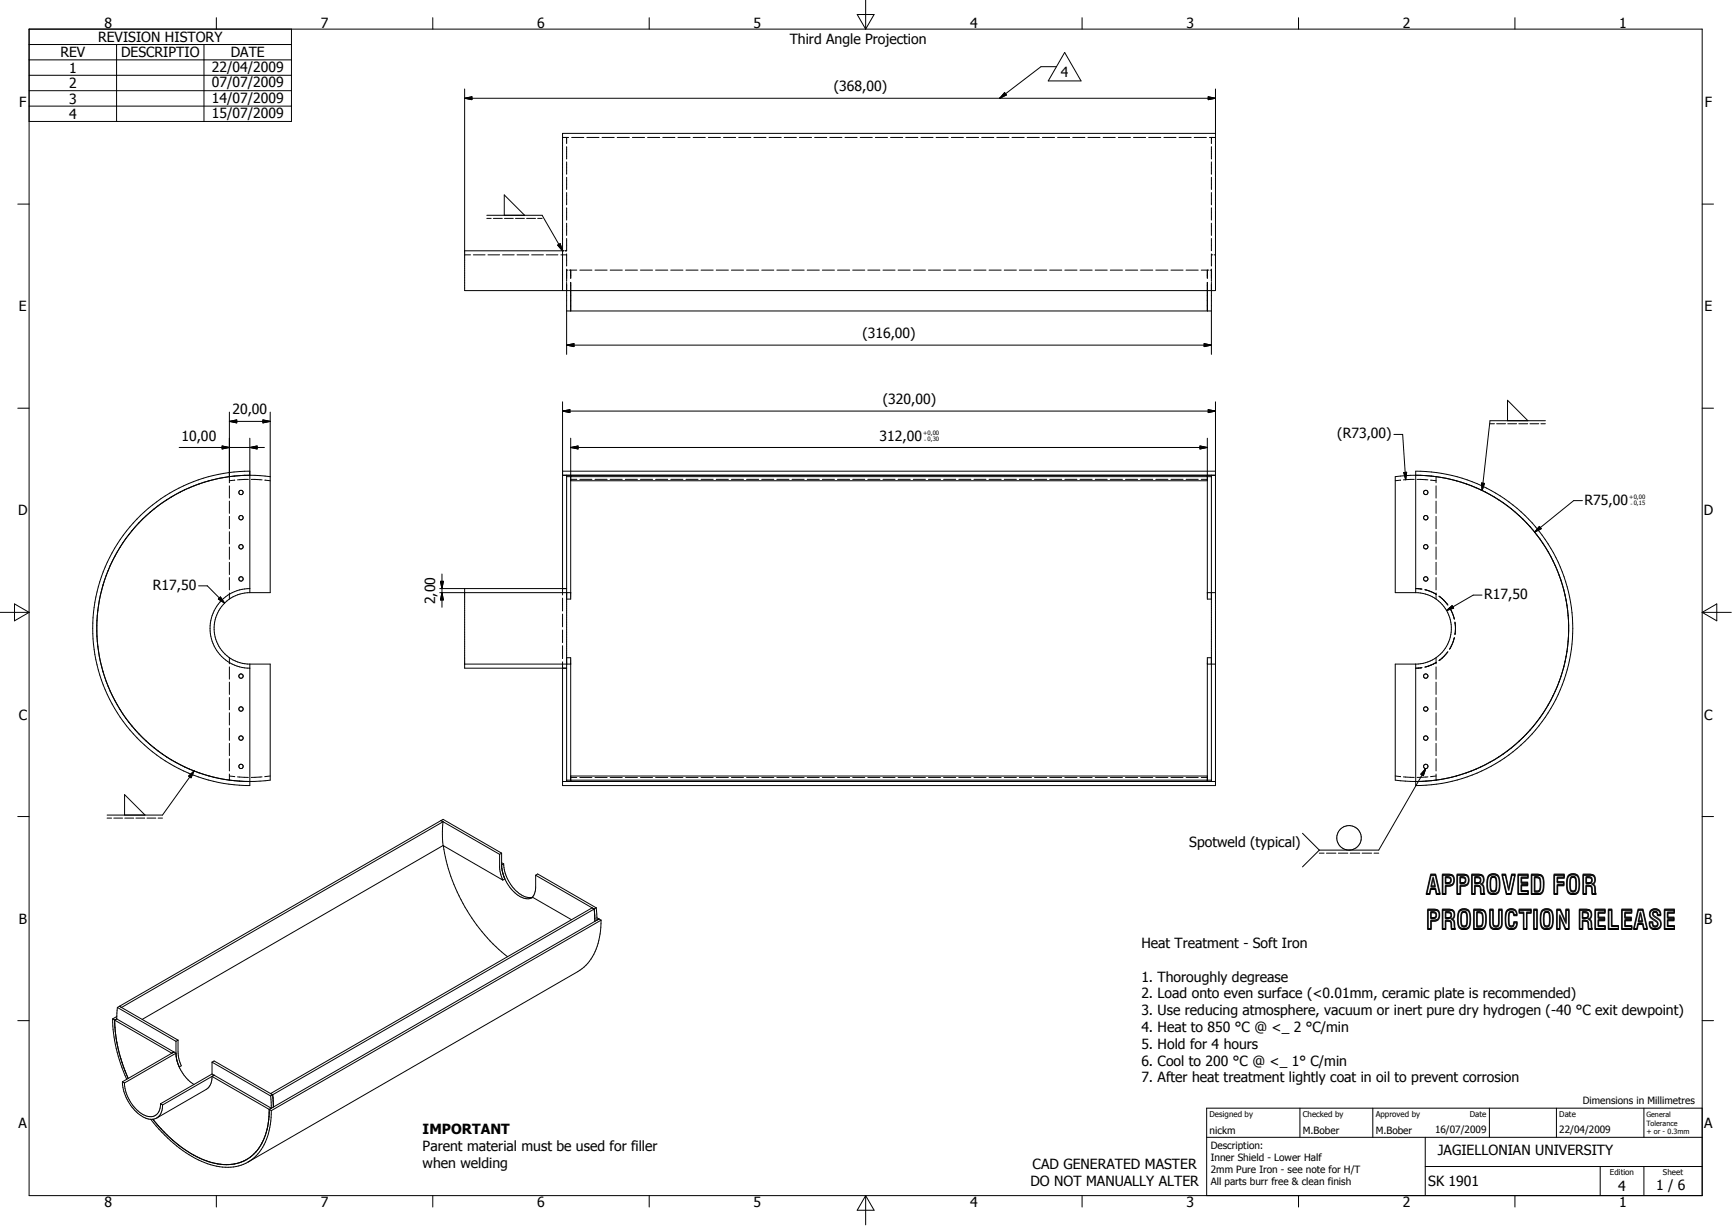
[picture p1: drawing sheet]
<svg xmlns="http://www.w3.org/2000/svg" width="594mm" height="420mm" viewBox="0 0 594 420" stroke-linecap="round" stroke-linejoin="round" font-family="sans-serif">
<g fill="none" stroke="#000" stroke-width=".34">
<path d="M296.7 0v10M10 10h573.4v399.6h-573.4zM10 15.3h89.9M40 15.3v26.3M69.9 15.3v26.3M74.2 6.1v3.9M99.9 10v31.6h-89.9M148.3 6.1v3.9M222.5 6.1v3.9M293.8 5h5.8l-2.9 5zM364.9 18l5.6 9.7h-11.2zM370.9 6.1v3.9"/>
<path d="M445.1 6.1v3.9M519.3 6.1v3.9M10 20.5h89.9M10 25.8h89.9M10 31.1h89.9M10 36.4h89.9M159.3 33.7l2.4-.5v.9zM159.3 30.5v69h257.3v-69M159.3 33.7h257.3M344.3 31.7l.6 .8-2.2 1.2zM362.1 22.8h-5.3l-14.1 10.9M414.1 33.2l2.5 .5-2.5 .4z"/>
<path d="M192.8 47.1h2.1M194.2 47.1v2.1M194.2 50.2v4.2M194.2 55.5v4.2M195.9 47.1h4.2M201.1 47.1h4.2M206.4 47.1h4.1M211.6 47.1h4.1M216.8 47.1h4.1M222 47.1h4.1M227.2 47.1h4.1M232.4 47.1h4.1"/>
<path d="M237.6 47.1h4.1M242.8 47.1h4.1M248 47.1h4.2M253.2 47.1h4.2M258.4 47.1h4.2M263.6 47.1h4.2M268.8 47.1h4.2M274 47.1h4.2M279.2 47.1h4.2M284.4 47.1h4.2M289.6 47.1h4.2M294.8 47.1h4.2"/>
<path d="M300 47.1h4.2M305.2 47.1h4.2M310.4 47.1h4.2M315.6 47.1h4.2M320.9 47.1h4.1M326.1 47.1h4.1M331.3 47.1h4.1M336.5 47.1h4.1M341.7 47.1h4.1M346.9 47.1h4.1M352.1 47.1h4.1M357.3 47.1h4.1"/>
<path d="M362.5 47.1h4.1M367.7 47.1h4.2M372.9 47.1h4.2M378.1 47.1h4.2M383.3 47.1h4.2M388.5 47.1h4.2M393.7 47.1h4.2M398.9 47.1h4.2M404.1 47.1h4.2M409.3 47.1h4.2M414.5 47.1h2.1M415.2 47.1v2.1"/>
<path d="M415.2 50.2v4.2M415.2 55.5v4.2M416.6 45.7h-223.8v53.8M6.1 69.9h3.9M166.8 73.7h19l7 12.2M166.8 74.8h1.5M169.1 74.8h3.1M172.8 73.7v-6.9l7 6.9M172.9 74.8h3M176.7 74.8h3M180.5 74.8h3.1M184.3 74.8h1.5"/>
<path d="M194.2 60.7v4.2M194.2 66v4.2M194.2 71.2v4.2M194.2 76.5v4.2M415.2 60.7v4.2M415.2 66v4.2M415.2 71.2v4.2M415.2 76.5v4.2M583.4 69.9h3.9M159.3 87.3h2M159.3 85.9h34M162.2 87.3h4.1"/>
<path d="M167.3 87.3h3.9M172.3 87.3h3.9M177.2 87.3h4M182.2 87.3h4M187.2 87.3h4M191.1 84l.9-.5 .8 2.4zM192.2 87.3h2M194.2 81.7v4.2h-.4M194.2 87v4.1M194.2 92.2v4.2M194.2 96.7v24.7M194.2 92.5h.5"/>
<path d="M195.2 92.5h2.5M195.6 92.5v2.8M195.6 96.7v9.8M198.7 92.5h4.2M203.9 92.5h4.2M209.1 92.5h4.2M214.3 92.5h4.2M219.5 92.5h4.2M224.7 92.5h4.2M229.9 92.5h4.2M235.1 92.5h4.2M240.3 92.5h4.2"/>
<path d="M245.5 92.5h4.2M250.7 92.5h4.1M255.9 92.5h4.1M261.1 92.5h4.1M266.3 92.5h4.1M271.5 92.5h4.1M276.7 92.5h4.1M281.9 92.5h4.1M287.1 92.5h4.1M292.3 92.5h4.1M297.4 92.5h4.2M302.6 92.5h4.2"/>
<path d="M307.8 92.5h4.2M313 92.5h4.2M318.2 92.5h4.2M323.4 92.5h4.2M328.6 92.5h4.2M333.8 92.5h4.2M339 92.5h4.2M344.2 92.5h4.2M349.4 92.5h4.2M354.6 92.5h4.2M359.8 92.5h4.1M365 92.5h4.1"/>
<path d="M370.2 92.5h4.1M375.4 92.5h4.1M380.6 92.5h4.1M385.8 92.5h4.1M391 92.5h4.1M396.2 92.5h4.1M401.4 92.5h4.1M406.5 92.5h4.2M411.7 92.5h2.6M413.8 92.5v2.8M413.8 96.7v9.8M414.8 92.5h.4"/>
<path d="M415.2 81.7v4.2M415.2 87v4.1M415.2 92.2v4.2M415.2 96.7v24.7M415.2 87.3h.5M416.2 87.3h.4M194.2 118.2l2.5-.5v1zM194.2 106.5h221M194.2 118.2h221M412.7 117.7l2.5 .5-2.5 .5zM6.1 139.8h3.9M192.8 137.7v66.1"/>
<path d="M416.6 137.7v131.4h-223.8v-42.4M583.4 139.8h3.9M61.4 153.3h29.2M76.1 152.8l2.5 .5-2.5 .5zM78.6 144.4l2.5-.5v1zM78.6 141.2v24.2M78.6 144.4h14M85.6 153.3l2.5-.5v1zM85.6 150.1v52.9M90.1 143.9l2.5 .5-2.5 .5zM92.6 141.2v61.8h-7M192.8 140.8l2.5-.5v1z"/>
<path d="M192.8 140.8h223.8M195.6 153.3l2.5-.5v1zM195.6 150.1v55.1h-1.4M195.6 153.3h218.2M411.3 152.8l2.5 .5-2.5 .5zM413.8 150.1v55.1h1.4M414.1 140.3l2.5 .5-2.5 .5zM477.8 148.8h3l1 15.5M510.7 145.2h1.5M513 145.2h3M516.7 144.1v-7l7 7M516.8 145.2h3"/>
<path d="M520.6 145.2h3M524.4 145.2h3M528.2 145.2h1.5M529.7 144.1h-19l-2.7 23.9M78.6 166.4v4.2M78.6 171.7v4.2M78.6 176.9v4.2M80.5 164.5l-1.9 .2M85.1 164.2l-3.7 .2M85.6 161.4a53.9 53.9 0 0 0-53.8 53.9 53.9 53.9 0 0 0 53.8 53.8v-41.6M86.1 164.2l3.7 .2M90.8 164.5l1.8 .2"/>
<path d="M92.6 163.3a52.5 52.5 0 0 0-59.4 52 52.5 52.5 0 0 0 59.4 52v-39.8h-7M192.8 162.8h223.8M192.8 161.4h223.8M194.2 162.8v104.9M194.2 163.3h221M195.6 164.7h218.2M195.6 164.2h2.1M198.7 164.2h4.2M203.9 164.2h4.2M209.1 164.2h4.2M214.3 164.2h4.2M219.5 164.2h4.2"/>
<path d="M224.7 164.2h4.2M229.9 164.2h4.2M235.1 164.2h4.2M240.3 164.2h4.2M245.5 164.2h4.2M250.7 164.2h4.1M255.9 164.2h4.1M261.1 164.2h4.1M266.3 164.2h4.1M271.5 164.2h4.1M276.7 164.2h4.1M281.9 164.2h4.1"/>
<path d="M287.1 164.2h4.1M292.3 164.2h4.1M297.4 164.2h4.2M302.6 164.2h4.2M307.8 164.2h4.2M313 164.2h4.2M318.2 164.2h4.2M323.4 164.2h4.2M328.6 164.2h4.2M333.8 164.2h4.2M339 164.2h4.2M344.2 164.2h4.2"/>
<path d="M349.4 164.2h4.2M354.6 164.2h4.2M359.8 164.2h4.1M365 164.2h4.1M370.2 164.2h4.1M375.4 164.2h4.1M380.6 164.2h4.1M385.8 164.2h4.1M391 164.2h4.1M396.2 164.2h4.1M401.4 164.2h4.1M406.5 164.2h4.2"/>
<path d="M411.7 164.2h2.1M415.2 162.8v104.9M480.1 164.5l-1.9 .2M481.2 161.9l.9-.1-.3 2.5zM484.8 164.2l-3.8 .2M485.7 164.2l3.7 .2M490.4 164.5l1.8 .2M492.2 163.3v2.1M492.2 166.4v4.2M492.2 171.7v4.2M492.2 176.9v4.2M507.8 165.5l1 .1-.8 2.4z"/>
<path d="M542.4 171.5h-3l-13.4 10.8M78.6 182.2v4.2M78.6 187.4v4.2M78.6 192.6v4.2M78.6 197.9v4.2M151 199.1h1l-.5 2.5zM151.5 196.6v11.4M492.2 182.2v4.2M492.2 187.4v4.2M492.2 192.6v4.2M492.2 197.9v4.2M527.6 180.3l.7 .8-2.3 1.2z"/>
<path d="M0 209.8h10M5 206.9l5 2.9-5 2.9zM68.1 200.7h3l5.9 5.9M74.8 205.2l.8-.7 1.4 2.1zM78.6 203.1v2.1M85.6 201.6a13.6 13.6 0 0 0-13.6 13.7 13.6 13.6 0 0 0 13.6 13.6M85.6 203a12.2 12.2 0 0 0-12.2 12.3 12.2 12.2 0 0 0 12.2 12.2M150.7 203h44.9M150.7 201.6h43.5M151.5 203l.5 2.5h-1zM159.3 201.6v27.3h34.9M192.8 204.9v4.4"/>
<path d="M192.8 210.4v4.3M192.8 215.8v4.4M413.8 203h2.8M485.2 203h-7v-39.7a52.5 52.5 0 0 1 59.5 52 52.5 52.5 0 0 1-59.5 52v-39.8h7M485.2 203v-41.6a53.9 53.9 0 0 1 53.9 53.9 53.9 53.9 0 0 1-53.9 53.8v-41.6M485.2 203a12.2 12.2 0 0 1 10.6 6.2M485.2 201.6l2.2 .2M488.4 202l3.9 1.6M492.2 203.1v2.1M493.2 204.2l1.7 1.4 1.4 1.7M495.8 209.2l1.9-1.7 .5 .8zM495.8 209.2a12.2 12.2 0 0 1-10.6 18.3"/>
<path d="M496.8 208.2l1 1.9 .7 2M498.5 218.4l-.7 2.1-1 1.9M498.7 213.1l.2 2.2-.2 2.1M508 203.9h-3l-9.2 5.3M583.4 209.8h10M583.4 209.8l5-2.9v5.8zM78.6 225.3v2.1M78.6 228.5v4.2M78.6 233.7v4.2M78.6 239v4.1M159.3 227.5h36.3M192.8 221.3v4.3"/>
<path d="M194.2 225.3h1.4v42.4M413.8 227.5h2.8M415.2 225.3h-1.4v42.4M487.4 228.7l-2.2 .2M492.2 225.3v2.1M492.2 228.5v4.2M492.2 233.7v4.2M492.2 239v4.1M492.3 226.9l-3.9 1.6M496.3 223.3l-3.1 3M78.6 244.2v4.2M78.6 249.4v4.2"/>
<path d="M78.6 254.7v4.2M78.6 259.9v4.2M492.2 244.2v4.2M492.2 249.4v4.2M492.2 254.7v4.2M492.2 259.9v4.2M6.1 279.7h3.9M42.7 279.2v-7l7 7M64.7 265.9l1.8-1.8-1 2.4zM66.5 264.1l-10.8 15.1h-19M78.6 265.2v2.1M78.6 265.8l1.9 .3"/>
<path d="M81.4 266.1l3.7 .2M89.8 266.1l-3.7 .2M92.6 265.8l-1.8 .3M192.8 267.7h223.8M194.2 267.3h221M195.6 265.8h218.2M195.6 266.3h2.1M198.7 266.3h4.2M203.9 266.3h4.2M209.1 266.3h4.2M214.3 266.3h4.2M219.5 266.3h4.2"/>
<path d="M224.7 266.3h4.2M229.9 266.3h4.2M235.1 266.3h4.2M240.3 266.3h4.2M245.5 266.3h4.2M250.7 266.3h4.1M255.9 266.3h4.1M261.1 266.3h4.1M266.3 266.3h4.1M271.5 266.3h4.1M276.7 266.3h4.1M281.9 266.3h4.1"/>
<path d="M287.1 266.3h4.1M292.3 266.3h4.1M297.4 266.3h4.2M302.6 266.3h4.2M307.8 266.3h4.2M313 266.3h4.2M318.2 266.3h4.2M323.4 266.3h4.2M328.6 266.3h4.2M333.8 266.3h4.2M339 266.3h4.2M344.2 266.3h4.2"/>
<path d="M349.4 266.3h4.2M354.6 266.3h4.2M359.8 266.3h4.1M365 266.3h4.1M370.2 266.3h4.1M375.4 266.3h4.1M380.6 266.3h4.1M385.8 266.3h4.1M391 266.3h4.1M396.2 266.3h4.1M401.4 266.3h4.1M406.5 266.3h4.2"/>
<path d="M411.7 266.3h2.1M478.2 265.8l1.9 .3M481 266.1l3.8 .2M488.7 263.3l-.8 2.4-.9-.5zM488.7 263.3l-16.1 27.9h-20.4M489.4 266.1l-3.7 .2M492.2 265.2v2.1M492.2 265.8l-1.8 .3M583.4 279.7h3.9M36.7 280.3h1.5M39 280.3h3M42.8 280.3h3"/>
<path d="M46.6 280.3h3M50.4 280.3h3M54.2 280.3h1.5M151.2 281.1l.7-.4 20 11.6M151.2 281.1l20 11.6M151.2 281.1l.7 .4M151.2 281.1l-110.3 63.6M151.9 289.7l20.4 11.8M151.9 281.5l-.3 3.4 .3 4.8M151.9 281.5l-110.2 63.6-.8-.4M151.9 289.7l-103.2 59.5M152 289.7a60.9 60.9 0 0 0 22 38"/>
<path d="M171.2 292.7l.1 5.2 1 3.6M171.9 295.5l.7 .5M171.9 296.4a13.1 13.1 0 0 0 7.7 11.3l1.4 .2 1.6-.5M171.9 296.4l.3 2.3 .8 2.4-.7 .4M171.9 292.3v4.1M171.9 292.3l-.7 .4M172.6 296l-.7 .4M172.6 296a13.1 13.1 0 0 0 7.7 11.3l2.2 .1M183.6 299.8l.7-.4 20.1 11.6M183.6 299.8l20.1 11.6M183.6 299.8v4.1a5.3 5.3 0 0 1-1.1 3.5M446.4 285.5l5.8 5.7"/>
<path d="M452.2 291.2l-5.8 5.8M452.2 292.3h1.6M454.6 292.3h3.3M458.7 292.3h3.3M462.8 292.3h3.3M466.9 292.3h3.2M470.9 292.3h1.7M182.5 307.4l13.4 7.7M203.7 311.4l.2 4.2M203.7 311.4l-.8-.4-110.2 63.6M203.7 311.4l-110.2 63.6M204.4 311l.2 4.2 .7-.4"/>
<path d="M204.4 311l-.7 .4M204.6 314.4l.7 .4M205.3 314.8l.7 .4M205.3 314.8l-113 65.3M206 315.2a20.3 20.3 0 0 1-6.5 16.7l-114.5 66.2M206 315.2l-113 65.3M6.1 349.6h3.9M38.6 349.1l.7 .4M38.6 349.1a52.1 52.1 0 0 0 4.8 20.6M39.3 349.5l19.6 11.3 .7-.4M39.3 349.5a50.6 50.6 0 0 0 4.6 20M40 349.1l19.6 11.3"/>
<path d="M40 349.1l-.7 .4M40 348.3l-1.4 .8M40.2 345.1l20.1 11.6M40.2 345.1l-.2 4M40.9 344.7l20.1 11.6M40.9 344.7l-.7 .4M60.3 356.7v4.1M61 356.3v4.1a11.4 11.4 0 0 0 1.1 4.7l-.7 .4a11.4 11.4 0 0 1-1.1-4.7M61 356.3l-.7 .4M583.4 349.6h3.9M42 370.6l.6 .4M42 370.6a14.6 14.6 0 0 0 8.4 12.6l2.1 .2"/>
<path d="M42.6 371a13 13 0 0 0 7.8 11.4 3.6 3.6 0 0 0 4.6-4.3M55 378.1l.7 .4M55.7 378.5a4.8 4.8 0 0 1-2 4.5M59.6 360.4l.7 .4M59.6 360.4l-17.6 10.2M60.3 360.8l-17.7 10.2M60.3 360.8a13.6 13.6 0 0 0 6.2 10.7M72.7 367.9l.7 .4M72.7 367.9l-17.7 10.2M72.7 368.8a5 5 0 0 1-2 4.4l-17 9.8M72.7 368.8l19.6 11.3M72.7 363.9l.7-.4 20.1 11.5"/>
<path d="M72.7 363.9l20.1 11.6M72.7 363.9v4M73.4 368.3l-17.7 10.2M73.4 368.3l19.6 11.4M73.4 368.3l-.7 .5M92.8 375.5l.2 4.2M93 379.7l-.7 .4M93.5 375l-.7 .5M93.5 375l.2 4.3M445.6 379.6v10M470.5 379.6v10M510.5 379.6v10"/>
<path d="M533.5 379.6v10M563.5 379.6v10M583.4 379.6h-169.8v30M53.7 383l-1.2 .4M92.3 380.1a19.8 19.8 0 0 1-6.5 16.3 16.2 16.2 0 0 1-16.2 .9 44.9 44.9 0 0 1-17.2-13.9M92.3 380.1l.7 .4M93 380.5a20.3 20.3 0 0 1-6.5 16.6 16.2 16.2 0 0 1-16.4 1.2 46 46 0 0 1-18.4-14.9M413.6 389.6h169.8M488.5 399.6h94.9M488.5 389.6v20M548.5 399.6v10M563.5 399.6v10"/>
<path d="M74.2 409.6v3.9M148.3 409.6v3.9M222.5 409.6v3.9M296.7 409.6v10M296.7 409.6l2.9 5h-5.8zM370.9 409.6v3.9M445.1 409.6v3.9M519.3 409.6v3.9"/>
<circle cx="82.6" cy="177.4" r=".75"/>
<circle cx="82.6" cy="168.7" r=".75"/>
<circle cx="488.7" cy="177.3" r=".75"/>
<circle cx="488.7" cy="168.7" r=".75"/>
<circle cx="82.6" cy="187.3" r=".75"/>
<circle cx="82.6" cy="198.3" r=".75"/>
<circle cx="488.7" cy="198.3" r=".75"/>
<circle cx="488.7" cy="187.3" r=".75"/>
<circle cx="82.6" cy="231.6" r=".74"/>
<circle cx="488.7" cy="231.6" r=".75"/>
<circle cx="82.6" cy="252.9" r=".74"/>
<circle cx="82.6" cy="242.9" r=".75"/>
<circle cx="488.7" cy="252.9" r=".75"/>
<circle cx="488.7" cy="242.9" r=".75"/>
<circle cx="82.6" cy="262.5" r=".74"/>
<circle cx="488.7" cy="262.6" r=".76"/>
<circle cx="462.4" cy="287" r="4.2"/>
</g>
<g fill="#000">
<path d="M159.3 33.7l2.4-.5v.9zM344.3 31.7l.6 .8-2.2 1.2zM414.1 33.2l2.5 .5-2.5 .4zM191.1 84l.9-.5 .8 2.4zM194.2 118.2l2.5-.5v1zM412.7 117.7l2.5 .5-2.5 .5zM76.1 152.8l2.5 .5-2.5 .5zM78.6 144.4l2.5-.5v1zM85.6 153.3l2.5-.5v1zM90.1 143.9l2.5 .5-2.5 .5zM192.8 140.8l2.5-.5v1zM195.6 153.3l2.5-.5v1z"/>
<path d="M411.3 152.8l2.5 .5-2.5 .5zM414.1 140.3l2.5 .5-2.5 .5zM481.2 161.9l.9-.1-.3 2.5zM507.8 165.5l1 .1-.8 2.4zM151 199.1h1l-.5 2.5zM527.6 180.3l.7 .8-2.3 1.2zM74.8 205.2l.8-.7 1.4 2.1zM151.5 203l.5 2.5h-1zM495.8 209.2l1.9-1.7 .5 .8zM64.7 265.9l1.8-1.8-1 2.4zM488.7 263.3l-.8 2.4-.9-.5z"/>
</g>
<g font-size="9.2">
<text x="488.7" y="306.5">APPROVED FOR</text>
<text x="488.7" y="318.5">PRODUCTION RELEASE</text>
</g>
<g font-size="4.8">
<text x="35.8" y="9.6">8</text>
<text x="110" y="9.6">7</text>
<text x="184.1" y="9.6">6</text>
<text x="258.3" y="9.6">5</text>
<text x="332.5" y="9.6">4</text>
<text x="406.7" y="9.6">3</text>
<text x="480.8" y="9.6">2</text>
<text x="555" y="9.6">1</text>
<text x="33.6" y="14.4">REVISION HISTORY</text>
<text x="270.7" y="15.1">Third Angle Projection</text>
<text x="20.7" y="19.7">REV</text>
<text x="41.5" y="19.7">DESCRIPTIO</text>
<text x="79.1" y="19.7">DATE</text>
<text x="23.7" y="24.9">1</text>
<text x="72.6" y="24.6">22/04/2009</text>
<text x="72.6" y="29.9">07/07/2009</text>
<text x="363.6" y="26.2">4</text>
<text x="23.7" y="30.2">2</text>
<text x="23.7" y="35.5">3</text>
<text x="72.6" y="35.2">14/07/2009</text>
<text x="285.8" y="31.2">(368,00)</text>
<text x="6.6" y="36.7">F</text>
<text x="23.7" y="40.7">4</text>
<text x="72.6" y="40.4">15/07/2009</text>
<text x="584.3" y="36.7">F</text>
<text x="6.5" y="106.6">E</text>
<text x="584.2" y="106.6">E</text>
<text x="295.6" y="115.8">(316,00)</text>
<text x="79.7" y="142">20,00</text>
<text x="302.6" y="138.4">(320,00)</text>
<text x="62.2" y="150.9">10,00</text>
<text x="301.5" y="150.9">312,00</text>
<text x="458.4" y="150.2">(R73,00)</text>
<text x="543.2" y="172.8">R75,00</text>
<text x="6.2" y="176.6">D</text>
<text x="584" y="176.6">D</text>
<text x="52.4" y="202.1">R17,50</text>
<text x="149.1" y="207" transform="rotate(-90 149.1 207)">2,00</text>
<text x="508.7" y="205.2">R17,50</text>
<text x="6.4" y="246.5">C</text>
<text x="584.1" y="246.5">C</text>
<text x="407.6" y="290.2">Spotweld (typical)</text>
<text x="6.4" y="316.4">B</text>
<text x="584.2" y="316.4">B</text>
<text x="391.2" y="324.8">Heat Treatment - Soft Iron</text>
<text x="391.2" y="336.3">1. Thoroughly degrease</text>
<text x="391.2" y="342.1">2. Load onto even surface (&lt;0.01mm, ceramic plate is recommended)</text>
<text x="391.2" y="347.8">3. Use reducing atmosphere, vacuum or inert pure dry hydrogen (-40 °C exit dewpoint)</text>
<text x="391.2" y="353.6">4. Heat to 850 °C @ &lt;_ 2 °C/min</text>
<text x="391.2" y="359.3">5. Hold for 4 hours</text>
<text x="391.2" y="365.1">6. Cool to 200 °C @ &lt;_ 1° C/min</text>
<text x="391.2" y="370.8">7. After heat treatment lightly coat in oil to prevent corrosion</text>
<text x="6.4" y="386.4">A</text>
<text x="144.9" y="388.6">IMPORTANT</text>
<text x="584.1" y="386.4">A</text>
<text x="144.9" y="394.4">Parent material must be used for filler</text>
<text x="492.8" y="395.6">JAGIELLONIAN UNIVERSITY</text>
<text x="144.9" y="400.1">when welding</text>
<text x="353.9" y="400.4">CAD GENERATED MASTER</text>
<text x="353.2" y="406.1">DO NOT MANUALLY ALTER</text>
<text x="489.5" y="406.4">SK 1901</text>
<text x="554.6" y="407.8">4</text>
<text x="567.7" y="407.5">1 / 6</text>
<text x="35.8" y="413.5">8</text>
<text x="110" y="413.5">7</text>
<text x="184.1" y="413.5">6</text>
<text x="258.3" y="413.5">5</text>
<text x="332.5" y="413.5">4</text>
<text x="406.7" y="413.5">3</text>
<text x="480.8" y="413.5">2</text>
<text x="555" y="413.5">1</text>
</g>
<g font-size="3.4">
<text x="542.5" y="378.2">Dimensions in Millimetres</text>
<text x="414.6" y="388.6">nickm</text>
<text x="446.5" y="388.5">M.Bober</text>
<text x="471.5" y="388.5">M.Bober</text>
<text x="491.9" y="388.1">16/07/2009</text>
<text x="534.5" y="388.1">22/04/2009</text>
<text x="415" y="393.8">Description:</text>
<text x="415" y="397.9">Inner Shield - Lower Half</text>
<text x="415" y="402">2mm Pure Iron - see note for H/T</text>
<text x="415" y="406.1">All parts burr free &amp; clean finish</text>
</g>
<g font-size="2.7">
<text x="414.6" y="382.7">Designed by</text>
<text x="446.6" y="382.7">Checked by</text>
<text x="471.5" y="382.7">Approved by</text>
<text x="503.8" y="382.6">Date</text>
<text x="534.5" y="382.6">Date</text>
<text x="551.8" y="402.7">Edition</text>
<text x="570" y="402.7">Sheet</text>
</g>
<g font-size="2.5">
<text x="564.3" y="382.7">General</text>
<text x="564.3" y="385.7">Tolerance</text>
<text x="564.3" y="388.6">+ or - 0.3mm</text>
</g>
<g font-size="2">
<text x="316.4" y="149.2">+0,00</text>
<text x="316.8" y="151.3">- 0,30</text>
<text x="558.5" y="171.1">+0,00</text>
<text x="558.8" y="173.2">- 0,15</text>
</g>
</svg>
